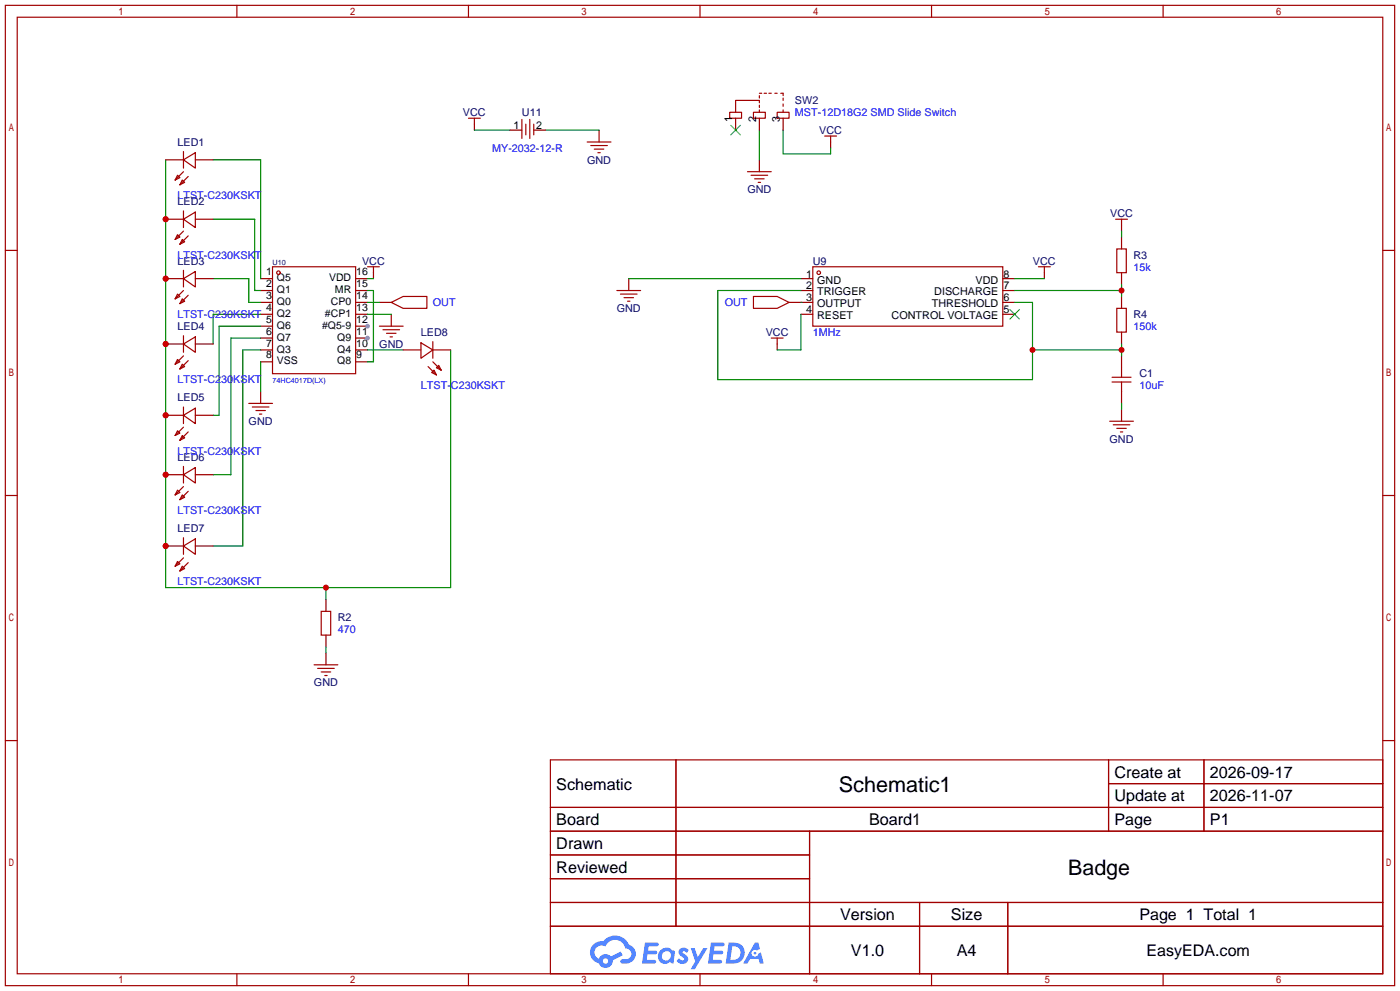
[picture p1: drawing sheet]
<svg xmlns="http://www.w3.org/2000/svg" width="299mm" height="212mm" viewBox="0 0 299 212" stroke-linecap="round" stroke-linejoin="round" font-family="sans-serif">
<g fill="none" stroke="#a10000" stroke-width=".25">
<path d="M1.1 1.1h297.2v209.6h-297.2zM3.7 3.7h292.1v204.5h-292.1zM50.7 1.1v2.6M100.2 1.1v2.6M149.7 1.1v2.6M199.3 1.1v2.6M248.8 1.1v2.6M1.1 53.5h2.6M295.8 53.5h2.5M1.1 105.9h2.6M295.8 105.9h2.5M1.1 158.3h2.6"/>
<path d="M295.8 158.3h2.5M117.7 162.4h178.1v45.8h-178.1zM117.7 172.6h178.1M117.7 177.7h178.1M144.6 162.4v35.6M173.2 177.7v30.5M237.1 162.4v15.3M237.1 167.5h58.7M257.5 162.4v15.3M117.7 182.8h55.5M117.7 192.9h178.1M117.7 187.8h55.5"/>
<path d="M117.7 198h178.1M196.7 192.9v15.3M215.6 192.9v15.3M50.7 208.2v2.5M100.2 208.2v2.5M149.7 208.2v2.5M199.3 208.2v2.5M248.8 208.2v2.5"/>
</g>
<g fill="#5487ff">
<path d="M145.5 202.8a1.3 1.3 0 0 1 1.8 .3l-.4 .6a.54 .54 0 0 0-.9-.2l.1 .2a1.28 1.28 0 0 1 .8 2 1.53 1.53 0 0 1-2.2-.3l.5-.6 .8 .5a.31 .31 0 0 0 .4-.3 .31 .31 0 0 0-.3-.3 1.12 1.12 0 0 1-.6-1.9z"/>
<path d="M147.7 202.7h.9l.7 1.9 1.1-1.9h.9l-2.7 4.5h-.9l1-1.7z"/>
<path d="M138 201.5h1.6a1.31 1.31 0 0 1 1.2 .2 .4 .4 0 0 1-.3 .6h-1.8l-.1 .9h1.6a.4 .4 0 0 1 .4 .4 .4 .4 0 0 1-.4 .4h-1.7l-.2 1.2h1.4a.46 .46 0 0 1 .5 .1 .46 .46 0 0 1 .1 .5l-.3 .2h-2.7z"/>
<path d="M152.1 201.5h1.6a1.32 1.32 0 0 1 1.3 .2 .39 .39 0 0 1-.4 .6h-1.7l-.2 .9h1.7a.4 .4 0 0 1 .3 .4 .4 .4 0 0 1-.4 .4h-1.7l-.2 1.2h1.4a.46 .46 0 0 1 .5 .1 .46 .46 0 0 1 .1 .5l-.3 .2h-2.7z"/>
<path d="M161.5 201.5h.7l.4 1.3-.7 .4a.75 .75 0 0 0-1.1 .3 .75 .75 0 0 0 .5 1 .75 .75 0 0 0 .9-.6l.6-.3 .6 2.4h-.9l-.2-1h-1.9l-.5 1h-.9z"/>
<path d="M155.9 201.5l-.7 4.5h1.5a2.27 2.27 0 0 0 2.6-2.3 2.27 2.27 0 0 0-2.7-2.2zM156.6 202.3a1.5 1.5 0 0 1 1.8 1.5 1.5 1.5 0 0 1-1.9 1.4h-.3z"/>
<path d="M141.3 203.1a1.6 1.6 0 0 0-.3 2.3 1.6 1.6 0 0 0 2.3 .2l.8 .4 .3-2.5-.2-.3h-.4a1.58 1.58 0 0 0-2.5-.1zM141.9 203.6a.98 .98 0 0 1 1.6 .5 .98 .98 0 0 1-1.1 1.2 .94 .94 0 0 1-.8-.6 .94 .94 0 0 1 .3-1.1z"/>
<path d="M126.9 201.9a2.37 2.37 0 0 0 1.2 4 1.54 1.54 0 0 0 1.7 1 1.54 1.54 0 0 0 1.3-1.6l2.1-1.1-.5-.8-2 1.1a1.57 1.57 0 0 0-2.6 .4 1.5 1.5 0 0 1-.8-2.1 1.5 1.5 0 0 1 2.2-.5 2.23 2.23 0 0 1 2.3-1.4 2.23 2.23 0 0 1 2 1.8 1.16 1.16 0 0 1 1.2 1.1 1.16 1.16 0 0 1-1 1.3h-.7a.47 .47 0 0 0-.6 .3 .47 .47 0 0 0 .4 .6 2.17 2.17 0 0 0 2.5-1 2.17 2.17 0 0 0-.3-2.7l-.8-.4a3.2 3.2 0 0 0-5.4-.7l-1.2 .1zM129 205.4a.58 .58 0 0 1 1.1 0 .58 .58 0 0 1-1.1 0z"/>
<circle cx="161.5" cy="203.8" r=".28"/>
</g>
<g fill="none" stroke="#870000" stroke-width=".25">
<path d="M101.5 26.5v1.3M128.1 27.8v2.6M162.4 34.2v2.5M177.7 30.4v1.2M76.1 59.6h2.5M79.9 58.3v1.3M134.5 59.6v2.5M171.3 59.6h2.6M214.5 59.6h2.5M223.4 58.3v1.3M239.9 48.1v1.3M239.9 50.7v2.5"/>
<path d="M239.9 58.3v2.5M76.1 62.1h2.5M76.1 64.6h2.5M76.1 67.2h2.5M76.1 69.7h2.5M81.2 64.6h2.5M83.7 67.2v2.5M166.2 73.5v1.3M168.8 64.6h5.1M171.3 62.1h2.6M171.3 67.2h2.6M214.5 62.1h2.5"/>
<path d="M214.5 64.6h2.5M214.5 67.2h2.5M239.9 63.4v2.5M239.9 71v2.5M239.9 76.1v2.5M55.8 83.7v2.5M239.9 83.7v2.5M239.9 87.5v2.5M69.7 128.1v2.6M69.7 135.8v2.5M69.7 139.6v2.5"/>
</g>
<g fill="none" stroke="#a10000" stroke-width=".25">
<path d="M100.2 25.3h2.5M101.5 25.3v1.2M125.6 30.4h5.1M126.4 31.1h3.5M127.1 31.9h2.1M127.9 32.6h.5M159.9 36.7h5.1M160.7 37.5h3.5M161.4 38.2h2M162.2 39h.5M176.4 29.1h2.5M177.7 29.1v1.3"/>
<path d="M78.6 57h2.6M79.9 57v1.3M173.9 57h40.6v12.7h-40.6zM222.1 57h2.6M223.4 57v1.3M238.6 46.9h2.6M238.9 53.2h2v5.1h-2zM239.9 46.9v1.2M81.2 69.7h5M81.9 70.5h3.6M82.7 71.2h2M83.4 72h.5"/>
<path d="M83.7 64.6l2.5-1.2h5.1v2.5h-5.1zM132 62.1h5M132.7 62.9h3.6M133.5 63.6h2M134.2 64.4h.5M161.2 63.4h5l2.6 1.2-2.6 1.3h-5zM165 72.3h2.5M166.2 72.3v1.2M238.9 65.9h2v5.1h-2zM239.9 78.6v2M53.2 86.2h5.1M54 87h3.5"/>
<path d="M54.7 87.8h2.1M55.5 88.5h.5M237.4 90h5M237.9 80.6h4M237.9 81.7h4M238.1 90.8h3.6M238.9 91.6h2M239.6 92.3h.6M239.9 81.7v2M68.7 130.7h2v5.1h-2zM67.2 142.1h5.1M67.9 142.9h3.6"/>
<path d="M68.7 143.6h2M69.5 144.4h.5"/>
<circle cx="175.1" cy="58.3" r=".38"/>
</g>
<path d="M101.5 27.8h7.6M116.7 27.8h11.4M134.5 59.6h36.8M217 59.6h6.4M171.3 64.6h.1M171.3 67.2v7.6h-5.1M69.7 138.3v1.3" fill="none" stroke="#008700" stroke-width=".25"/>
<path d="M216 66.2l2.1 2M218.1 66.2l-2.1 2" fill="none" stroke="#3c3" stroke-width=".25"/>
<circle cx="78.6" cy="69.7" r=".51" fill="#999"/>
<path d="M76.1 72.3h2.5" fill="none" stroke="#870000" stroke-width=".25"/>
<circle cx="78.6" cy="72.3" r=".51" fill="#999"/>
<path d="M55.8 59.6h2.5M55.8 74.8h2.5M55.8 77.3h2.5M55.8 72.3h2.5M55.8 69.7h2.5M55.8 67.2h2.5M55.8 64.6h2.5M55.8 62.1h2.5M76.1 74.8h2.5M76.1 77.3h2.5" fill="none" stroke="#870000" stroke-width=".25"/>
<g fill="none" stroke="#a10000" stroke-width=".25">
<path d="M58.3 57h17.8v22.9h-17.8z"/>
<circle cx="59.6" cy="58.3" r=".38"/>
</g>
<path d="M35.4 34.2v91.4h61v-50.8M45.6 34.2h10.2v25.4M45.6 59.6h7.6v5h2.6M45.6 46.9h8.9v15.2h1.3M78.6 59.6h1.3M55.8 77.3v6.4M55.8 67.2h-10.2v6.3M55.8 69.7h-8.9v19.1h-1.3M55.8 72.3h-6.4v29.2h-3.8M55.8 74.8h-3.9v41.9h-6.3M78.6 67.2h5.1M69.7 125.6v2.5" fill="none" stroke="#008700" stroke-width=".25"/>
<g fill="#c00">
<circle cx="69.7" cy="125.6" r=".63"/>
<circle cx="35.4" cy="116.7" r=".63"/>
<circle cx="35.4" cy="101.5" r=".63"/>
<circle cx="35.4" cy="88.8" r=".63"/>
<circle cx="35.4" cy="73.5" r=".63"/>
<circle cx="35.4" cy="59.6" r=".63"/>
<circle cx="35.4" cy="46.9" r=".63"/>
</g>
<path d="M162.4 27.8v6.4M167.5 27.8v5.1h10.2v-1.3M78.6 62.1h1.3v15.2h-1.3M78.6 64.6h2.6M78.6 74.8h7.6" fill="none" stroke="#008700" stroke-width=".25"/>
<path d="M35.4 34.2h3.8M41.8 34.2h3.8M109.1 27.8h2.5M114.2 27.8h2.5M35.4 73.5h3.8M41.8 73.5h3.8M86.2 74.8h3.8M92.6 74.8h3.8" fill="none" stroke="#870000" stroke-width=".25"/>
<g fill="none" stroke="#a10000" stroke-width=".25">
<path d="M38 37.5l.5 .5-1 .5zM39 38.5l.5 .5-1 .5zM39.2 34.2l2.6-1.6v3.3zM39.2 36.7l-1.7 1.8M39.2 32.4v3.5M40.3 37.7l-1.8 1.8M111.6 25.5v4.1M112.5 26.5v2.3M113.3 25.5v4.1M114.2 26.5v2.3M38 76.8l.5 .5-1 .6zM39 77.9l.5 .5-1 .5z"/>
<path d="M39.2 76.1l-1.7 1.8M40.3 77.1l-1.8 1.8M90 73.3l2.6 1.5-2.6 1.8zM91.6 78.4l1.7 1.7M92.3 79.6l.5-.5 .5 1zM92.6 77.3l1.8 1.8M92.6 73v3.6M93.3 78.6l.6-.5 .5 1z"/>
</g>
<circle cx="35.4" cy="73.5" r=".63" fill="#c00"/>
<path d="M39.2 73.5l2.6-1.5v3.3zM39.2 71.8v3.5M39.2 119.3l-1.7 1.7M38 120l.5 .5-1 .5zM39 121l.5 .5-1 .5zM40.3 120.3l-1.8 1.7" fill="none" stroke="#a10000" stroke-width=".25"/>
<path d="M35.4 116.7h3.8M41.8 116.7h3.8" fill="none" stroke="#870000" stroke-width=".25"/>
<circle cx="35.4" cy="116.7" r=".63" fill="#c00"/>
<path d="M38 104.8l.5 .5-1 .5zM39 105.8l.5 .5-1 .5zM39.2 116.7l2.6-1.5v3.3zM39.2 114.9v3.6M39.2 104l-1.7 1.8M40.3 105l-1.8 1.8" fill="none" stroke="#a10000" stroke-width=".25"/>
<path d="M35.4 101.5h3.8M41.8 101.5h3.8" fill="none" stroke="#870000" stroke-width=".25"/>
<circle cx="35.4" cy="101.5" r=".63" fill="#c00"/>
<path d="M38 92.1l.5 .5-1 .5zM39 93.1l.5 .5-1 .5zM39.2 99.7v3.6M39.2 91.3l-1.7 1.8M40.3 92.3l-1.8 1.8M39.2 101.5l2.6-1.6v3.4z" fill="none" stroke="#a10000" stroke-width=".25"/>
<path d="M35.4 88.8h3.8M41.8 88.8h3.8" fill="none" stroke="#870000" stroke-width=".25"/>
<circle cx="35.4" cy="88.8" r=".63" fill="#c00"/>
<path d="M38 62.9l.5 .5-1 .5zM39 63.9l.5 .5-1 .5zM39.2 62.1l-1.7 1.8M40.3 63.1l-1.8 1.8M39.2 88.8l2.6-1.6v3.4zM39.2 87v3.6" fill="none" stroke="#a10000" stroke-width=".25"/>
<path d="M35.4 59.6h3.8M41.8 59.6h3.8" fill="none" stroke="#870000" stroke-width=".25"/>
<circle cx="35.4" cy="59.6" r=".63" fill="#c00"/>
<path d="M38 50.2l.5 .5-1 .5zM39 51.2l.5 .5-1 .5zM39.2 59.6l2.6-1.6v3.3zM39.2 57.8v3.5M39.2 49.4l-1.7 1.8M40.3 50.4l-1.8 1.8" fill="none" stroke="#a10000" stroke-width=".25"/>
<path d="M35.4 46.9h3.8M41.8 46.9h3.8" fill="none" stroke="#870000" stroke-width=".25"/>
<circle cx="35.4" cy="46.9" r=".63" fill="#c00"/>
<g fill="none" stroke="#a10000" stroke-width=".25">
<path d="M162.4 19.9h.5M163.4 19.9h.6M164.5 19.9h.5M165.7 19.9h.5M167 19.9h.5v.5M156.1 24h2.5v1.3h-2.5zM161.2 24h2.5v1.3h-2.5zM162.4 22v-.5h-5v2.5M162.4 22.5v.5M162.4 20.4v.6M162.4 23.5v.5M166.2 24h2.6v1.3h-2.6z"/>
<path d="M167.5 21v.5M167.5 22.2v.5M167.5 23.5v.5M39.2 46.9l2.6-1.6v3.3zM39.2 45.1v3.5"/>
</g>
<path d="M157.4 25.3v2.5M162.4 25.3v2.5M167.5 25.3v2.5" fill="none" stroke="#870000" stroke-width=".25"/>
<path d="M156.3 26.8l2.1 2M158.4 26.8l-2.1 2" fill="none" stroke="#3c3" stroke-width=".25"/>
<path d="M239.9 49.4v1.3M171.3 62.1h-17.8v19.1h67.4v-16.6h-3.9M220.9 74.8h19M239.9 73.5v2.6M239.9 86.2v1.3" fill="none" stroke="#008700" stroke-width=".25"/>
<g fill="#c00">
<circle cx="239.9" cy="74.8" r=".63"/>
<circle cx="220.9" cy="74.8" r=".63"/>
</g>
<path d="M217 62.1h22.9M239.9 60.8v2.6" fill="none" stroke="#008700" stroke-width=".25"/>
<circle cx="239.9" cy="62.1" r=".63" fill="#c00"/>
<g font-size="4.6">
<text x="179.4" y="169.4">Schematic1</text>
<text x="228.5" y="187.1">Badge</text>
</g>
<g font-size="3.5">
<text x="238.4" y="166.2">Create at</text>
<text x="258.8" y="166.2">2026-09-17</text>
<text x="119" y="168.8">Schematic</text>
<text x="238.4" y="171.3">Update at</text>
<text x="258.8" y="171.3">2026-11-07</text>
<text x="119" y="176.4">Board</text>
<text x="185.9" y="176.4">Board1</text>
<text x="258.8" y="176.4">P1</text>
<text x="119" y="181.5">Drawn</text>
<text x="119" y="186.6">Reviewed</text>
<text x="179.7" y="196.7">Version</text>
<text x="203.4" y="196.7">Size</text>
<text x="182" y="204.3">V1.0</text>
<text x="204.7" y="204.3">A4</text>
</g>
<g font-size="3.4">
<text x="238.4" y="176.4">Page</text>
<text x="243.7" y="196.7">Page 1 Total 1</text>
<text x="245.3" y="204.3">EasyEDA.com</text>
</g>
<g font-size="2.3" fill="#000080">
<text x="170.1" y="22.3">SW2</text>
<text x="99" y="24.8">VCC</text>
<text x="111.6" y="24.8">U11</text>
<text x="175.2" y="28.6">VCC</text>
<text x="38" y="31.2">LED1</text>
<text x="125.6" y="35">GND</text>
<text x="159.9" y="41.3">GND</text>
<text x="38" y="43.9">LED2</text>
<text x="237.5" y="46.4">VCC</text>
<text x="38" y="56.6">LED3</text>
<text x="77.4" y="56.6">VCC</text>
<text x="173.9" y="56.6">U9</text>
<text x="221" y="56.6">VCC</text>
<text x="242.4" y="55.3">R3</text>
<text x="38" y="70.5">LED4</text>
<text x="90" y="71.8">LED8</text>
<text x="131.9" y="66.7">GND</text>
<text x="163.8" y="71.8">VCC</text>
<text x="242.4" y="68">R4</text>
<text x="81.1" y="74.3">GND</text>
<text x="243.7" y="80.7">C1</text>
<text x="38" y="85.8">LED5</text>
<text x="53.2" y="90.9">GND</text>
<text x="237.3" y="94.7">GND</text>
<text x="38" y="98.5">LED6</text>
<text x="38" y="113.7">LED7</text>
<text x="72.3" y="132.8">R2</text>
<text x="67.2" y="146.7">GND</text>
</g>
<g font-size="2.3">
<text x="109.8" y="27.6">1</text>
<text x="114.7" y="27.6">2</text>
<text x="156.6" y="26.1" transform="rotate(-90 156.6 26.1)">1</text>
<text x="161.7" y="26.1" transform="rotate(-90 161.7 26.1)">2</text>
<text x="166.8" y="26.1" transform="rotate(-90 166.8 26.1)">3</text>
<text x="172.5" y="59.3">1</text>
<text x="214.6" y="59.3">8</text>
<text x="172.5" y="61.9">2</text>
<text x="172.5" y="64.4">3</text>
<text x="174.8" y="60.6">GND</text>
<text x="174.8" y="63.1">TRIGGER</text>
<text x="174.8" y="65.7">OUTPUT</text>
<text x="199.3" y="65.7">THRESHOLD</text>
<text x="199.8" y="63.1">DISCHARGE</text>
<text x="208.7" y="60.6">VDD</text>
<text x="214.6" y="64.4">6</text>
<text x="214.6" y="61.9">7</text>
<text x="172.5" y="67">4</text>
<text x="174.8" y="68.2">RESET</text>
<text x="190.7" y="68.2">CONTROL VOLTAGE</text>
<text x="214.6" y="67">5</text>
</g>
<g font-size="2.3" fill="#00f">
<text x="170.1" y="24.8">MST-12D18G2 SMD Slide Switch</text>
<text x="105.3" y="32.4">MY-2032-12-R</text>
<text x="38" y="42.6">LTST-C230KSKT</text>
<text x="38" y="55.3">LTST-C230KSKT</text>
<text x="242.4" y="57.8">15k</text>
<text x="92.6" y="65.5">OUT</text>
<text x="155" y="65.5">OUT</text>
<text x="38" y="68">LTST-C230KSKT</text>
<text x="173.9" y="71.8">1MHz</text>
<text x="242.4" y="70.5">150k</text>
<text x="38" y="82">LTST-C230KSKT</text>
<text x="90" y="83.2">LTST-C230KSKT</text>
<text x="243.7" y="83.2">10uF</text>
<text x="38" y="97.2">LTST-C230KSKT</text>
<text x="38" y="109.9">LTST-C230KSKT</text>
<text x="38" y="125.1">LTST-C230KSKT</text>
<text x="72.3" y="135.3">470</text>
</g>
<g font-size="2.2">
<text x="56.9" y="58.8">1</text>
<text x="76.2" y="58.8">16</text>
<text x="56.9" y="63.9">3</text>
<text x="56.9" y="61.4">2</text>
<text x="59.2" y="65.2">Q0</text>
<text x="59.2" y="62.7">Q1</text>
<text x="59.2" y="60.1">Q5</text>
<text x="70.4" y="60.1">VDD</text>
<text x="70.8" y="65.2">CP0</text>
<text x="71.6" y="62.7">MR</text>
<text x="76.2" y="61.4">15</text>
<text x="76.2" y="63.9">14</text>
<text x="56.9" y="71.5">6</text>
<text x="56.9" y="69">5</text>
<text x="56.9" y="66.5">4</text>
<text x="59.2" y="70.3">Q6</text>
<text x="59.2" y="67.7">Q2</text>
<text x="68.9" y="70.3">#Q5-9</text>
<text x="69.5" y="67.7">#CP1</text>
<text x="76.2" y="66.5">13</text>
<text x="76.2" y="69">12</text>
<text x="76.2" y="71.5">11</text>
<text x="56.9" y="76.6">8</text>
<text x="56.9" y="74.1">7</text>
<text x="59.2" y="77.9">VSS</text>
<text x="59.2" y="75.4">Q3</text>
<text x="59.2" y="72.8">Q7</text>
<text x="72.1" y="72.8">Q9</text>
<text x="72.1" y="75.4">Q4</text>
<text x="72.1" y="77.9">Q8</text>
<text x="76.2" y="74.1">10</text>
<text x="76.2" y="76.6">9</text>
</g>
<text font-size="1.6" fill="#000080" x="58.3" y="56.6">U10</text>
<text font-size="1.5" fill="#00f" x="58.3" y="81.9">74HC4017D(LX)</text>
</svg>
